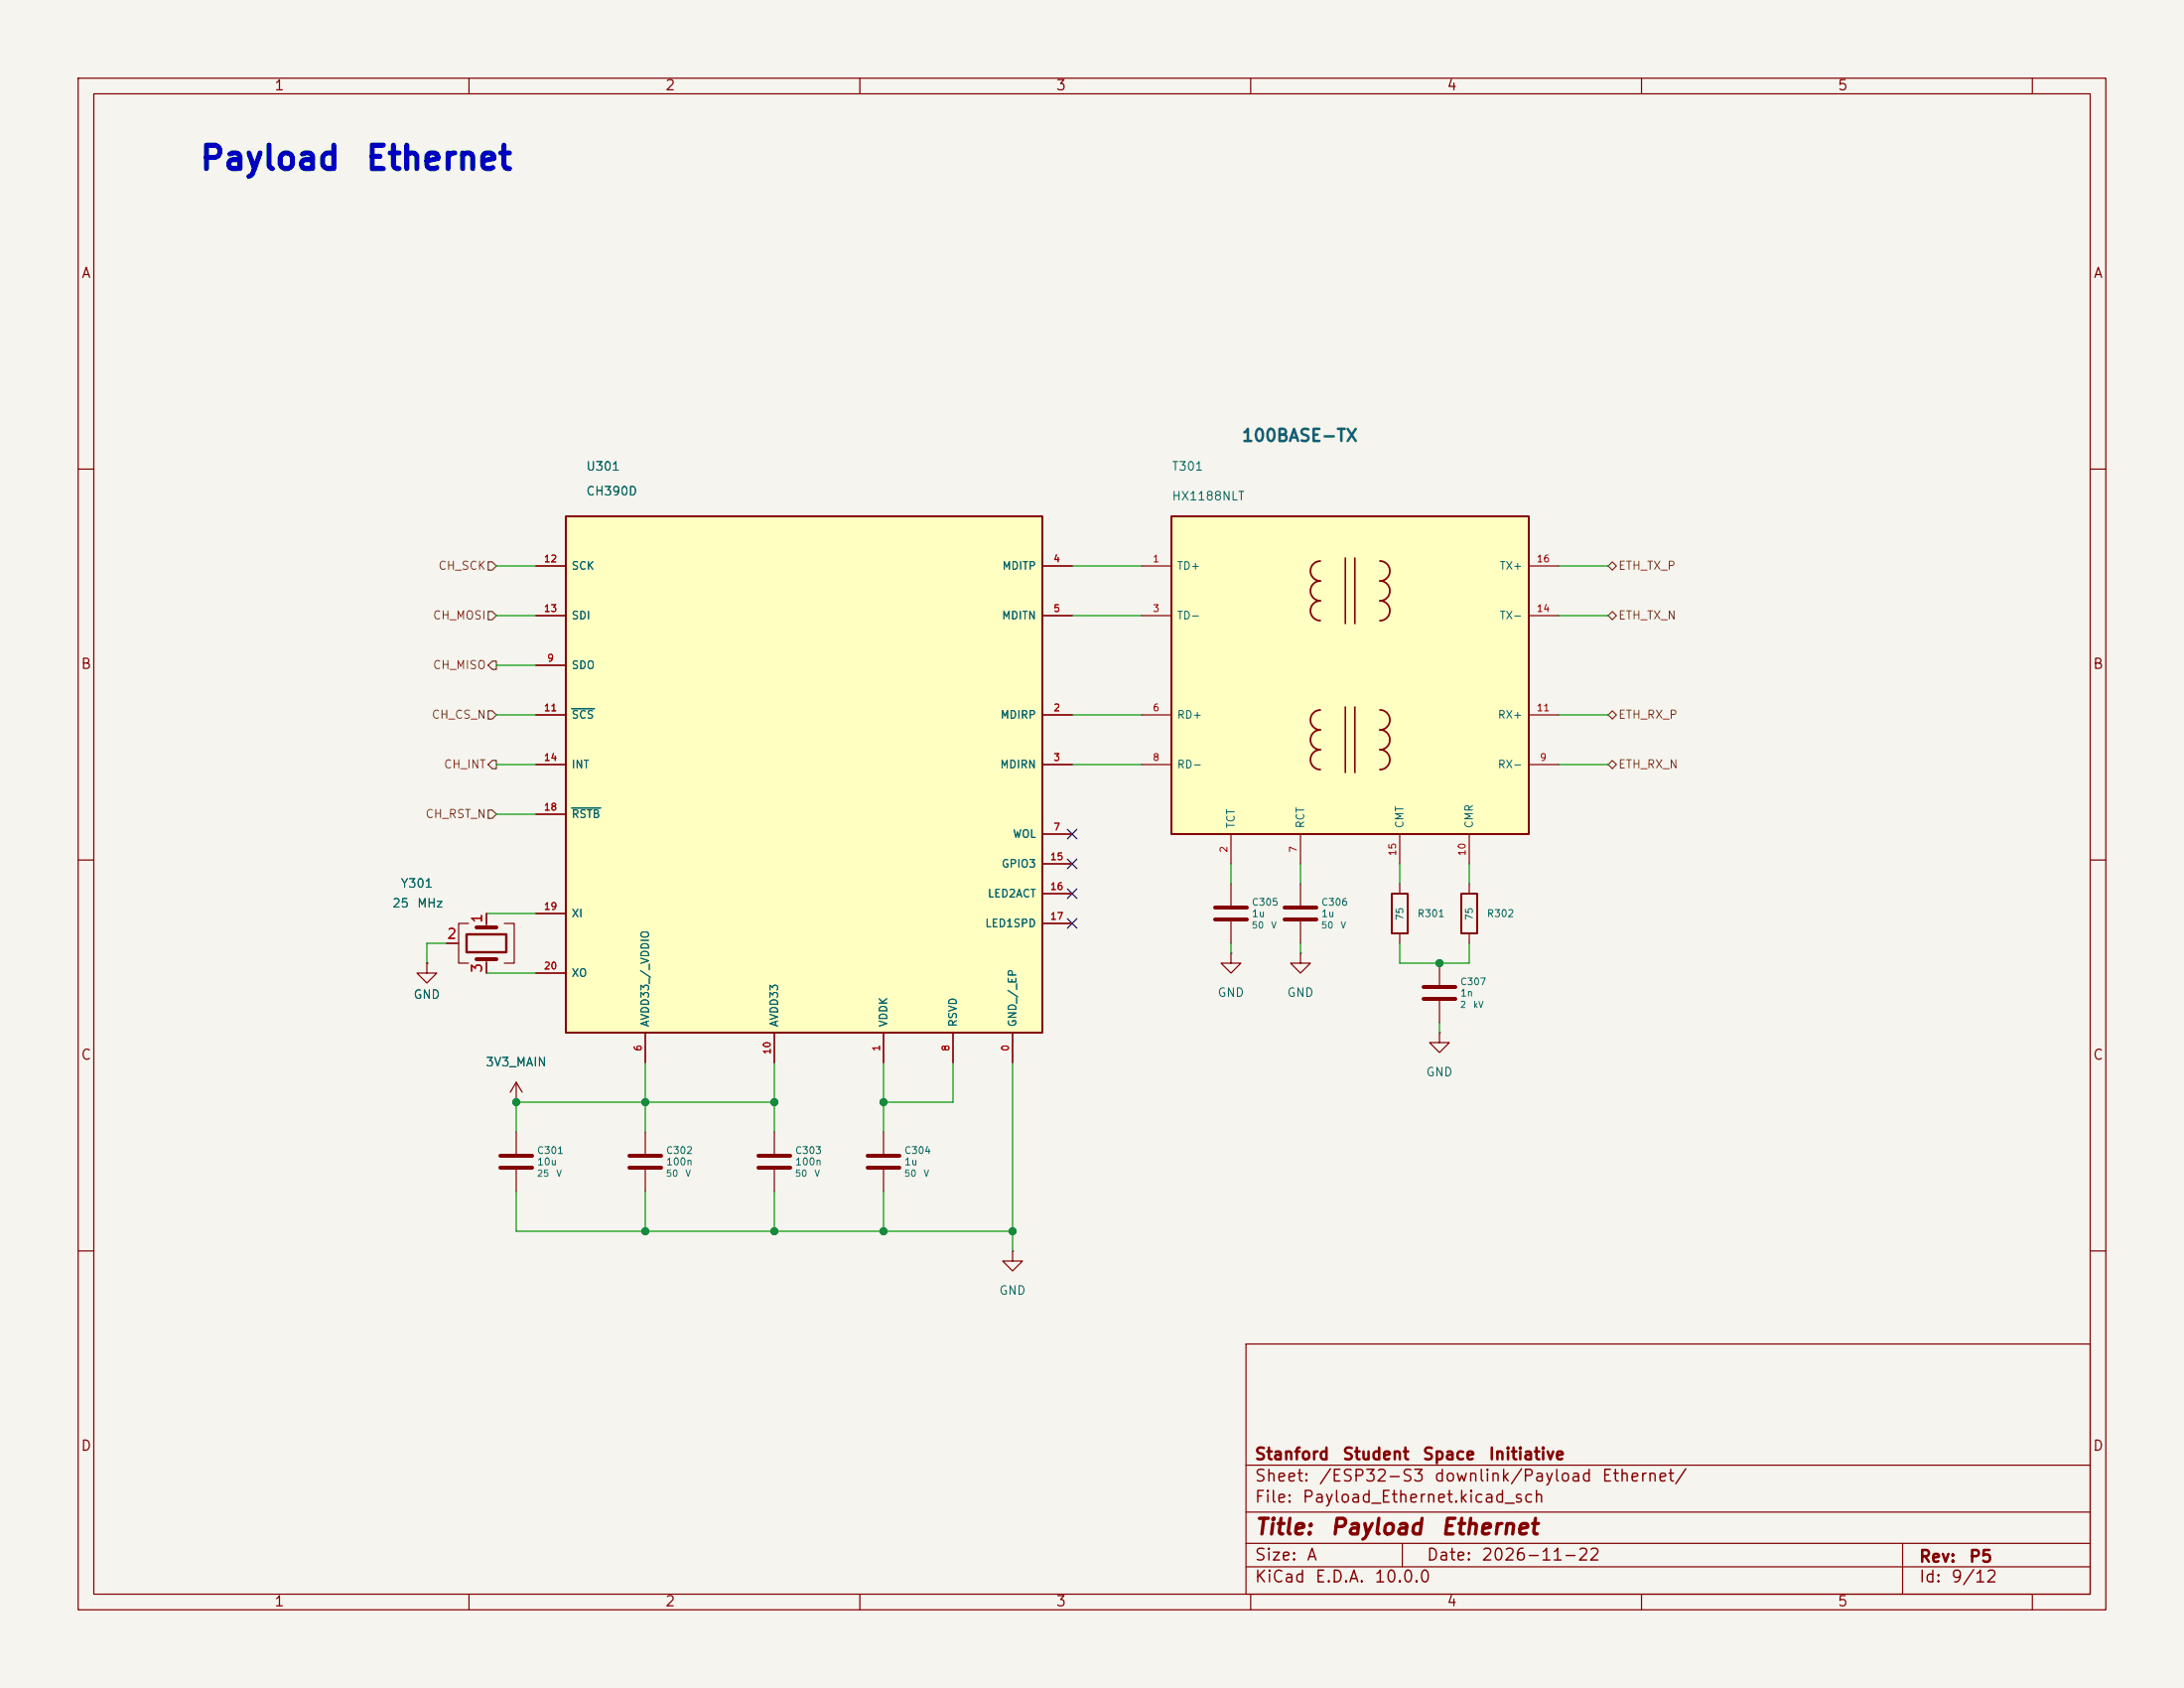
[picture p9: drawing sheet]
<svg xmlns="http://www.w3.org/2000/svg" width="279mm" height="216mm" viewBox="0 0 279 216" stroke-linecap="round" stroke-linejoin="round" font-family="sans-serif">
<path d="M0 0h279.4v215.9h-279.4z" fill="#f5f4ef" stroke="#f5f4ef" stroke-width=".13"/>
<g fill="none" stroke="#840000" stroke-width=".15">
<path d="M10 10h259.4v195.9h-259.4zM12 12h255.4v191.9h-255.4zM60 10v2M110 10v2M160 10v2M210 10v2M260 10v2M10 60h2M267.4 60h2M10 110h2M157.5 113v2.8M157.5 117.9v2.8"/>
<path d="M188 113v1.3M188 119.4v1.3M267.4 110h2M82.5 144.8v2.8M82.5 149.6v2.8M10 160h2M159.4 171.9h108v32h-108zM267.4 160h2M159.4 197.4h108M159.4 193.4h108M159.4 187.4h108M179.4 197.4v3"/>
<path d="M243.4 197.4v6.5M60 203.9v2M110 203.9v2M159.4 200.4h108M160 203.9v2M210 203.9v2M260 203.9v2"/>
</g>
<path d="M186.9 114.3h2.1v5.1h-2.1z" fill="none" stroke="#840000" stroke-width=".25"/>
<path d="M155.4 116.1h4.1M155.4 117.6h4.1M80.5 147.8h4.1M80.5 149.4h4.1" fill="none" stroke="#840000" stroke-width=".51"/>
<path d="M72.4 66h60.9v66.1h-60.9z" fill="#ffffc2"/>
<path d="M72.4 66h60.9v66.1h-60.9z" fill="none" stroke="#840000" stroke-width=".25"/>
<g fill="none" stroke="#840000" stroke-width=".15">
<path d="M68.6 72.4h3.8M68.6 78.7h3.8M133.3 72.4h3.9M133.3 78.7h3.9M68.6 91.4h3.8M68.6 97.8h3.8M68.6 85.1h3.8M133.3 91.4h3.9M133.3 97.8h3.9M59.9 118.1h-1.2v5.1h1.2M62.2 116.8v1.8M64.5 118.1h1.3v5.1h-1.3"/>
<path d="M68.6 104.1h3.8M68.6 116.8h3.8M133.3 106.7h3.9M133.3 110.5h3.9M133.3 114.3h3.9M133.3 118.1h3.9M166.4 113v2.8M166.4 117.9v2.8M54.6 123.2v1.3h1.3l-1.3 1.2-1.3-1.2h1.3M54.6 123.2h.1M57.1 120.7h1.6M62.2 122.7v1.8"/>
<path d="M66 138.4v2.6M66 138.4l-.7 1.3M66 138.4l.8 1.3M68.6 124.5h3.8M82.5 132.1v3.8M99.1 132.1v3.8M113 132.1v3.8M121.9 132.1v3.8M129.5 132.1v3.8M157.5 121.9v1.3h1.2l-1.2 1.3-1.3-1.3h1.3M157.5 121.9h.1M166.4 121.9v1.3h1.2l-1.2 1.3-1.3-1.3h1.3"/>
<path d="M166.4 121.9h.1M66 141h.1M66 144.8v2.8M66 149.6v2.8M99.1 144.8v2.8M99.1 149.6v2.8M113 144.8v2.8M113 149.6v2.8"/>
</g>
<path d="M73.1 90.6h2.9M73.1 103.3h3.7" fill="none" stroke="#006464" stroke-width=".15"/>
<path d="M61 118.6h2.5M164.3 116.1h4.1M164.3 117.6h4.1M61 122.7h2.5M64 147.8h4.1M64 149.4h4.1M97 147.8h4.1M97 149.4h4.1M111 147.8h4.1M111 149.4h4.1" fill="none" stroke="#840000" stroke-width=".51"/>
<path d="M59.7 119.5h5.1v2.3h-5.1z" fill="none" stroke="#840000" stroke-width=".3"/>
<path d="M149.9 66h45.7v40.7h-45.7z" fill="#ffffc2"/>
<path d="M149.9 66h45.7v40.7h-45.7zM178.1 114.3h2v5.1h-2z" fill="none" stroke="#840000" stroke-width=".25"/>
<path d="M168.9 71.8a1.27 1.27 0 0 0-1.3 1.2 1.27 1.27 0 0 0 1.3 1.3 1.27 1.27 0 0 0-1.3 1.3 1.27 1.27 0 0 0 1.3 1.2 1.27 1.27 0 0 0-1.3 1.3 1.27 1.27 0 0 0 1.3 1.3M176.5 71.8a1.27 1.27 0 0 1 1.3 1.2 1.27 1.27 0 0 1-1.3 1.3 1.27 1.27 0 0 1 1.3 1.3 1.27 1.27 0 0 1-1.3 1.2 1.27 1.27 0 0 1 1.3 1.3 1.27 1.27 0 0 1-1.3 1.3M168.9 90.8a1.27 1.27 0 0 0-1.3 1.3 1.27 1.27 0 0 0 1.3 1.2 1.27 1.27 0 0 0-1.3 1.3 1.27 1.27 0 0 0 1.3 1.3 1.27 1.27 0 0 0-1.3 1.3 1.27 1.27 0 0 0 1.3 1.2M176.5 90.8a1.27 1.27 0 0 1 1.3 1.3 1.27 1.27 0 0 1-1.3 1.3 1.27 1.27 0 0 1 1.3 1.2 1.27 1.27 0 0 1-1.3 1.3 1.27 1.27 0 0 1 1.3 1.3 1.27 1.27 0 0 1-1.3 1.2" fill="none" stroke="#840000" stroke-width=".22"/>
<path d="M172.1 71.4v8.4M173.3 71.4v8.4M172.1 90.4v8.4M173.3 90.4v8.4" fill="none" stroke="#840000" stroke-width=".2"/>
<g fill="none" stroke="#840000" stroke-width=".15">
<path d="M68.6 72.4h3.8M68.6 78.7h3.8M133.3 72.4h3.9M133.3 78.7h3.9M146 72.4h3.9M146 78.7h3.9M195.6 72.4h3.8M195.6 78.7h3.8M68.6 91.4h3.8M68.6 97.8h3.8M68.6 85.1h3.8M133.3 91.4h3.9"/>
<path d="M133.3 97.8h3.9M146 91.4h3.9M146 97.8h3.9M195.6 91.4h3.8M195.6 97.8h3.8M62.2 116.8v1.3M68.6 104.1h3.8M68.6 116.8h3.8M133.3 106.7h3.9M133.3 110.5h3.9M133.3 114.3h3.9M133.3 118.1h3.9"/>
<path d="M157.5 106.7v3.8M166.4 106.7v3.8M179.1 106.7v3.8M179.1 113v1.3M179.1 119.4v1.3M188 106.7v3.8M54.6 123.2h.1M57.1 120.7h1.3M62.2 123.2v1.3M68.6 124.5h3.8M82.5 132.1v3.8M99.1 132.1v3.8"/>
<path d="M113 132.1v3.8M121.9 132.1v3.8M129.5 132.1v3.8M184.1 132.1v1.3h1.3l-1.3 1.2-1.2-1.2h1.2M184.1 132.1h.1M184.1 123.2v2.8M184.1 128v2.8M66 141h.1M129.5 160v1.3h1.3l-1.3 1.3-1.2-1.3h1.2M129.5 160h.1"/>
</g>
<path d="M182.1 126.2h4.1M182.1 127.8h4.1" fill="none" stroke="#840000" stroke-width=".51"/>
<path d="M62.4 71.9h.6l.5 .5-.5 .5h-.6zM62.4 78.2h.6l.5 .5-.5 .6h-.6zM205.7 72.4l.6-.5 .5 .5-.5 .5zM205.7 78.7l.6-.5 .5 .5-.5 .6zM62.4 97.8l.6-.5h.5v1h-.5zM62.4 85.1l.6-.5h.5v1h-.5zM62.4 90.9h.6l.5 .5-.5 .6h-.6zM205.7 91.4l.6-.5 .5 .5-.5 .6zM205.7 97.8l.6-.5 .5 .5-.5 .5zM62.4 103.6h.6l.5 .5-.5 .6h-.6z" fill="none" stroke="#725600" stroke-width=".15"/>
<g fill="none" stroke="#009600" stroke-width=".15">
<path d="M63.5 72.4h5.1M63.5 78.7h5.1M137.2 72.4h8.8M137.2 78.7h8.8M199.4 72.4h6.3M199.4 78.7h6.3M63.5 97.8h5.1M63.5 91.4h5.1M63.5 85.1h5.1M137.2 97.8h8.8M137.2 91.4h8.8M199.4 97.8h6.3"/>
<path d="M199.4 91.4h6.3M62.2 116.8h6.4M63.5 104.1h5.1M157.5 110.5v2.5M166.4 110.5v2.5M179.1 110.5v2.5M188 110.5v2.5M57.1 120.7h-2.5v2.5M62.2 124.5h6.4M82.5 135.9v8.9M99.1 135.9v8.9M113 135.9v8.9"/>
<path d="M121.9 135.9v5.1h-8.9M129.5 135.9v24.1M157.5 120.7v1.2M166.4 120.7v1.2M179.1 120.7v2.5h8.9v-2.5M184.1 130.8v1.3M66 152.4v5.1h63.5M82.5 152.4v5.1M99.1 141h-33.1v3.8M99.1 152.4v5.1M113 152.4v5.1"/>
</g>
<path d="M136.6 109.9l1.2 1.2M136.6 113.7l1.2 1.2M136.6 117.5l1.2 1.2M136.6 106.1l1.2 1.2M137.8 109.9l-1.2 1.2M137.8 113.7l-1.2 1.2M137.8 117.5l-1.2 1.2M137.8 106.1l-1.2 1.2" fill="none" stroke="#000084" stroke-width=".15"/>
<path d="M73.1 90.6h2.9M73.1 103.3h3.7" fill="none" stroke="#006464" stroke-width=".15"/>
<g fill="#009600" stroke="#009600" stroke-width=".13">
<circle cx="82.5" cy="157.5" r=".46"/>
<circle cx="99.1" cy="141" r=".46"/>
<circle cx="82.5" cy="141" r=".46"/>
<circle cx="66" cy="141" r=".46"/>
<circle cx="99.1" cy="157.5" r=".46"/>
<circle cx="129.5" cy="157.5" r=".46"/>
<circle cx="184.1" cy="123.2" r=".46"/>
<circle cx="113" cy="141" r=".46"/>
<circle cx="113" cy="157.5" r=".46"/>
</g>
<g font-size="3" fill="#0000c2">
<text x="25.4" y="22.5">Payload</text>
<text x="46.6" y="22.5">Ethernet</text>
</g>
<g font-size="2" fill="#840000">
<text x="160.4" y="196.8">Title:</text>
<text x="170.1" y="196.8">Payload</text>
<text x="184.2" y="196.8">Ethernet</text>
</g>
<text font-size="1.5" fill="#2d5891" x="158.7" y="56.9">100BASE-TX</text>
<g font-size="1.5" fill="#840000">
<text x="160.4" y="189.9">Sheet:</text>
<text x="160.4" y="187.1">Stanford</text>
<text x="168.6" y="189.9">/ESP32-S3</text>
<text x="171.6" y="187.1">Student</text>
<text x="181.9" y="187.1">Space</text>
<text x="183.4" y="189.9">downlink/Payload</text>
<text x="190.3" y="187.1">Initiative</text>
<text x="204.8" y="189.9">Ethernet/</text>
<text x="160.4" y="192.6">File:</text>
<text x="166.5" y="192.6">Payload_Ethernet.kicad_sch</text>
<text x="160.4" y="202.8">KiCad</text>
<text x="160.4" y="200">Size:</text>
<text x="167.1" y="200">A</text>
<text x="168.1" y="202.8">E.D.A.</text>
<text x="175.7" y="202.8">10.0.0</text>
<text x="182.4" y="200">Date:</text>
<text x="189.4" y="200">2026-11-22</text>
<text x="245.4" y="200.2">Rev:</text>
<text x="245.4" y="202.8">Id:</text>
<text x="249.5" y="202.8">9/12</text>
<text x="251.8" y="200.2">P5</text>
</g>
<g font-size="1.3" fill="#840000">
<text x="35" y="11.9">1</text>
<text x="85" y="11.9">2</text>
<text x="135" y="11.9">3</text>
<text x="185" y="11.9">4</text>
<text x="235" y="11.9">5</text>
<text x="10.3" y="35.9">A</text>
<text x="267.7" y="35.9">A</text>
<text x="10.3" y="85.9">B</text>
<text x="267.7" y="85.9">B</text>
<text x="10.3" y="135.9">C</text>
<text x="267.7" y="135.9">C</text>
<text x="10.3" y="185.9">D</text>
<text x="267.7" y="185.9">D</text>
<text x="35" y="205.8">1</text>
<text x="85" y="205.8">2</text>
<text x="135" y="205.8">3</text>
<text x="185" y="205.8">4</text>
<text x="235" y="205.8">5</text>
</g>
<g font-size="1.3" fill="#a90000">
<text x="62" y="118.2" transform="rotate(-90 62 118.2)">1</text>
<text x="57.1" y="120.4">2</text>
<text x="62" y="124.5" transform="rotate(-90 62 124.5)">3</text>
</g>
<g font-size="1.1" fill="#006464">
<text x="74.9" y="60.5">U301</text>
<text x="74.9" y="63.6">CH390D</text>
<text x="149.8" y="60.5">T301</text>
<text x="149.8" y="64.3">HX1188NLT</text>
<text x="51.2" y="113.8">Y301</text>
<text x="50.1" y="116.3">25</text>
<text x="53.3" y="116.3">MHz</text>
<text x="52.8" y="128">GND</text>
<text x="155.7" y="127.8">GND</text>
<text x="164.6" y="127.8">GND</text>
<text x="62" y="136.7">3V3_MAIN</text>
<text x="182.4" y="137.9">GND</text>
<text x="127.7" y="165.9">GND</text>
</g>
<g font-size="1.1" fill="#725600">
<text x="56" y="73.1">CH_SCK</text>
<text x="206.9" y="73.1">ETH_TX_P</text>
<text x="55.3" y="79.5">CH_MOSI</text>
<text x="206.9" y="79.5">ETH_TX_N</text>
<text x="55.3" y="85.8">CH_MISO</text>
<text x="55.1" y="92.2">CH_CS_N</text>
<text x="206.9" y="92.2">ETH_RX_P</text>
<text x="56.7" y="98.5">CH_INT</text>
<text x="206.9" y="98.5">ETH_RX_N</text>
<text x="54.3" y="104.9">CH_RST_N</text>
</g>
<g font-size="1" fill="#006464">
<text x="73" y="73.1">SCK</text>
<text x="128.1" y="73.1">MDITP</text>
<text x="150.5" y="73.1">TD+</text>
<text x="191.8" y="73.1">TX+</text>
<text x="73" y="79.5">SDI</text>
<text x="128.1" y="79.5">MDITN</text>
<text x="150.5" y="79.5">TD−</text>
<text x="191.8" y="79.5">TX−</text>
<text x="73" y="85.8">SDO</text>
<text x="73" y="92.2">SCS</text>
<text x="127.9" y="92.2">MDIRP</text>
<text x="150.5" y="92.2">RD+</text>
<text x="191.5" y="92.2">RX+</text>
<text x="73" y="98.5">INT</text>
<text x="127.9" y="98.5">MDIRN</text>
<text x="150.5" y="98.5">RD−</text>
<text x="191.5" y="98.5">RX−</text>
<text x="73" y="104.9">RSTB</text>
<text x="129.5" y="107.4">WOL</text>
<text x="158.2" y="106" transform="rotate(-90 158.2 106)">TCT</text>
<text x="167.1" y="106" transform="rotate(-90 167.1 106)">RCT</text>
<text x="179.8" y="106" transform="rotate(-90 179.8 106)">CMT</text>
<text x="188.7" y="106" transform="rotate(-90 188.7 106)">CMR</text>
<text x="128.1" y="111.2">GPIO3</text>
<text x="73" y="117.6">XI</text>
<text x="126" y="118.8">LED1SPD</text>
<text x="126.3" y="115">LED2ACT</text>
<text x="73" y="125.2">XO</text>
<text x="83.3" y="131.4" transform="rotate(-90 83.3 131.4)">AVDD33_/_VDDIO</text>
<text x="99.8" y="131.4" transform="rotate(-90 99.8 131.4)">AVDD33</text>
<text x="113.7" y="131.4" transform="rotate(-90 113.7 131.4)">VDDK</text>
<text x="122.6" y="131.4" transform="rotate(-90 122.6 131.4)">RSVD</text>
<text x="130.3" y="131.4" transform="rotate(-90 130.3 131.4)">GND_/_EP</text>
</g>
<g font-size=".9" fill="#a90000">
<text x="69.5" y="72.1">12</text>
<text x="134.7" y="72.1">4</text>
<text x="147.4" y="72.1">1</text>
<text x="196.5" y="72.1">16</text>
<text x="69.5" y="78.5">13</text>
<text x="134.7" y="78.5">5</text>
<text x="147.4" y="78.5">3</text>
<text x="196.5" y="78.5">14</text>
<text x="69.9" y="84.8">9</text>
<text x="69.5" y="91.2">11</text>
<text x="134.7" y="91.2">2</text>
<text x="147.4" y="91.2">6</text>
<text x="196.5" y="91.2">11</text>
<text x="69.5" y="97.5">14</text>
<text x="134.7" y="97.5">3</text>
<text x="147.4" y="97.5">8</text>
<text x="196.9" y="97.5">9</text>
<text x="69.5" y="103.9">18</text>
<text x="134.7" y="106.4">7</text>
<text x="134.3" y="110.2">15</text>
<text x="157.2" y="109.1" transform="rotate(-90 157.2 109.1)">2</text>
<text x="166.1" y="109.1" transform="rotate(-90 166.1 109.1)">7</text>
<text x="178.8" y="109.6" transform="rotate(-90 178.8 109.6)">15</text>
<text x="187.7" y="109.6" transform="rotate(-90 187.7 109.6)">10</text>
<text x="69.5" y="116.6">19</text>
<text x="134.3" y="114">16</text>
<text x="134.3" y="117.9">17</text>
<text x="69.5" y="124.2">20</text>
<text x="82.3" y="134.5" transform="rotate(-90 82.3 134.5)">6</text>
<text x="98.8" y="135" transform="rotate(-90 98.8 135)">10</text>
<text x="112.8" y="134.5" transform="rotate(-90 112.8 134.5)">1</text>
<text x="121.7" y="134.5" transform="rotate(-90 121.7 134.5)">8</text>
<text x="129.3" y="134.5" transform="rotate(-90 129.3 134.5)">0</text>
</g>
<g font-size=".9" fill="#006464">
<text x="160.1" y="116.1">C305</text>
<text x="160.1" y="117.5">1u</text>
<text x="169" y="116.1">C306</text>
<text x="169" y="117.5">1u</text>
<text x="179.7" y="117.8" transform="rotate(-90 179.7 117.8)">75</text>
<text x="181.3" y="117.5">R301</text>
<text x="188.6" y="117.8" transform="rotate(-90 188.6 117.8)">75</text>
<text x="190.2" y="117.5">R302</text>
<text x="186.7" y="126.2">C307</text>
<text x="186.7" y="127.7">1n</text>
<text x="68.6" y="147.8">C301</text>
<text x="68.6" y="149.3">10u</text>
<text x="85.1" y="147.8">C302</text>
<text x="85.1" y="149.3">100n</text>
<text x="101.6" y="147.8">C303</text>
<text x="101.7" y="149.3">100n</text>
<text x="115.6" y="147.8">C304</text>
<text x="115.6" y="149.3">1u</text>
</g>
<g font-size=".8" fill="#0d6f78">
<text x="160.1" y="119">50</text>
<text x="162.5" y="119">V</text>
<text x="168.9" y="119">50</text>
<text x="171.4" y="119">V</text>
<text x="186.7" y="129.1">2</text>
<text x="188.4" y="129.1">kV</text>
<text x="68.6" y="150.7">25</text>
<text x="71.1" y="150.7">V</text>
<text x="85.1" y="150.7">50</text>
<text x="87.6" y="150.7">V</text>
<text x="101.6" y="150.7">50</text>
<text x="104.1" y="150.7">V</text>
<text x="115.6" y="150.7">50</text>
<text x="118.1" y="150.7">V</text>
</g>
</svg>
